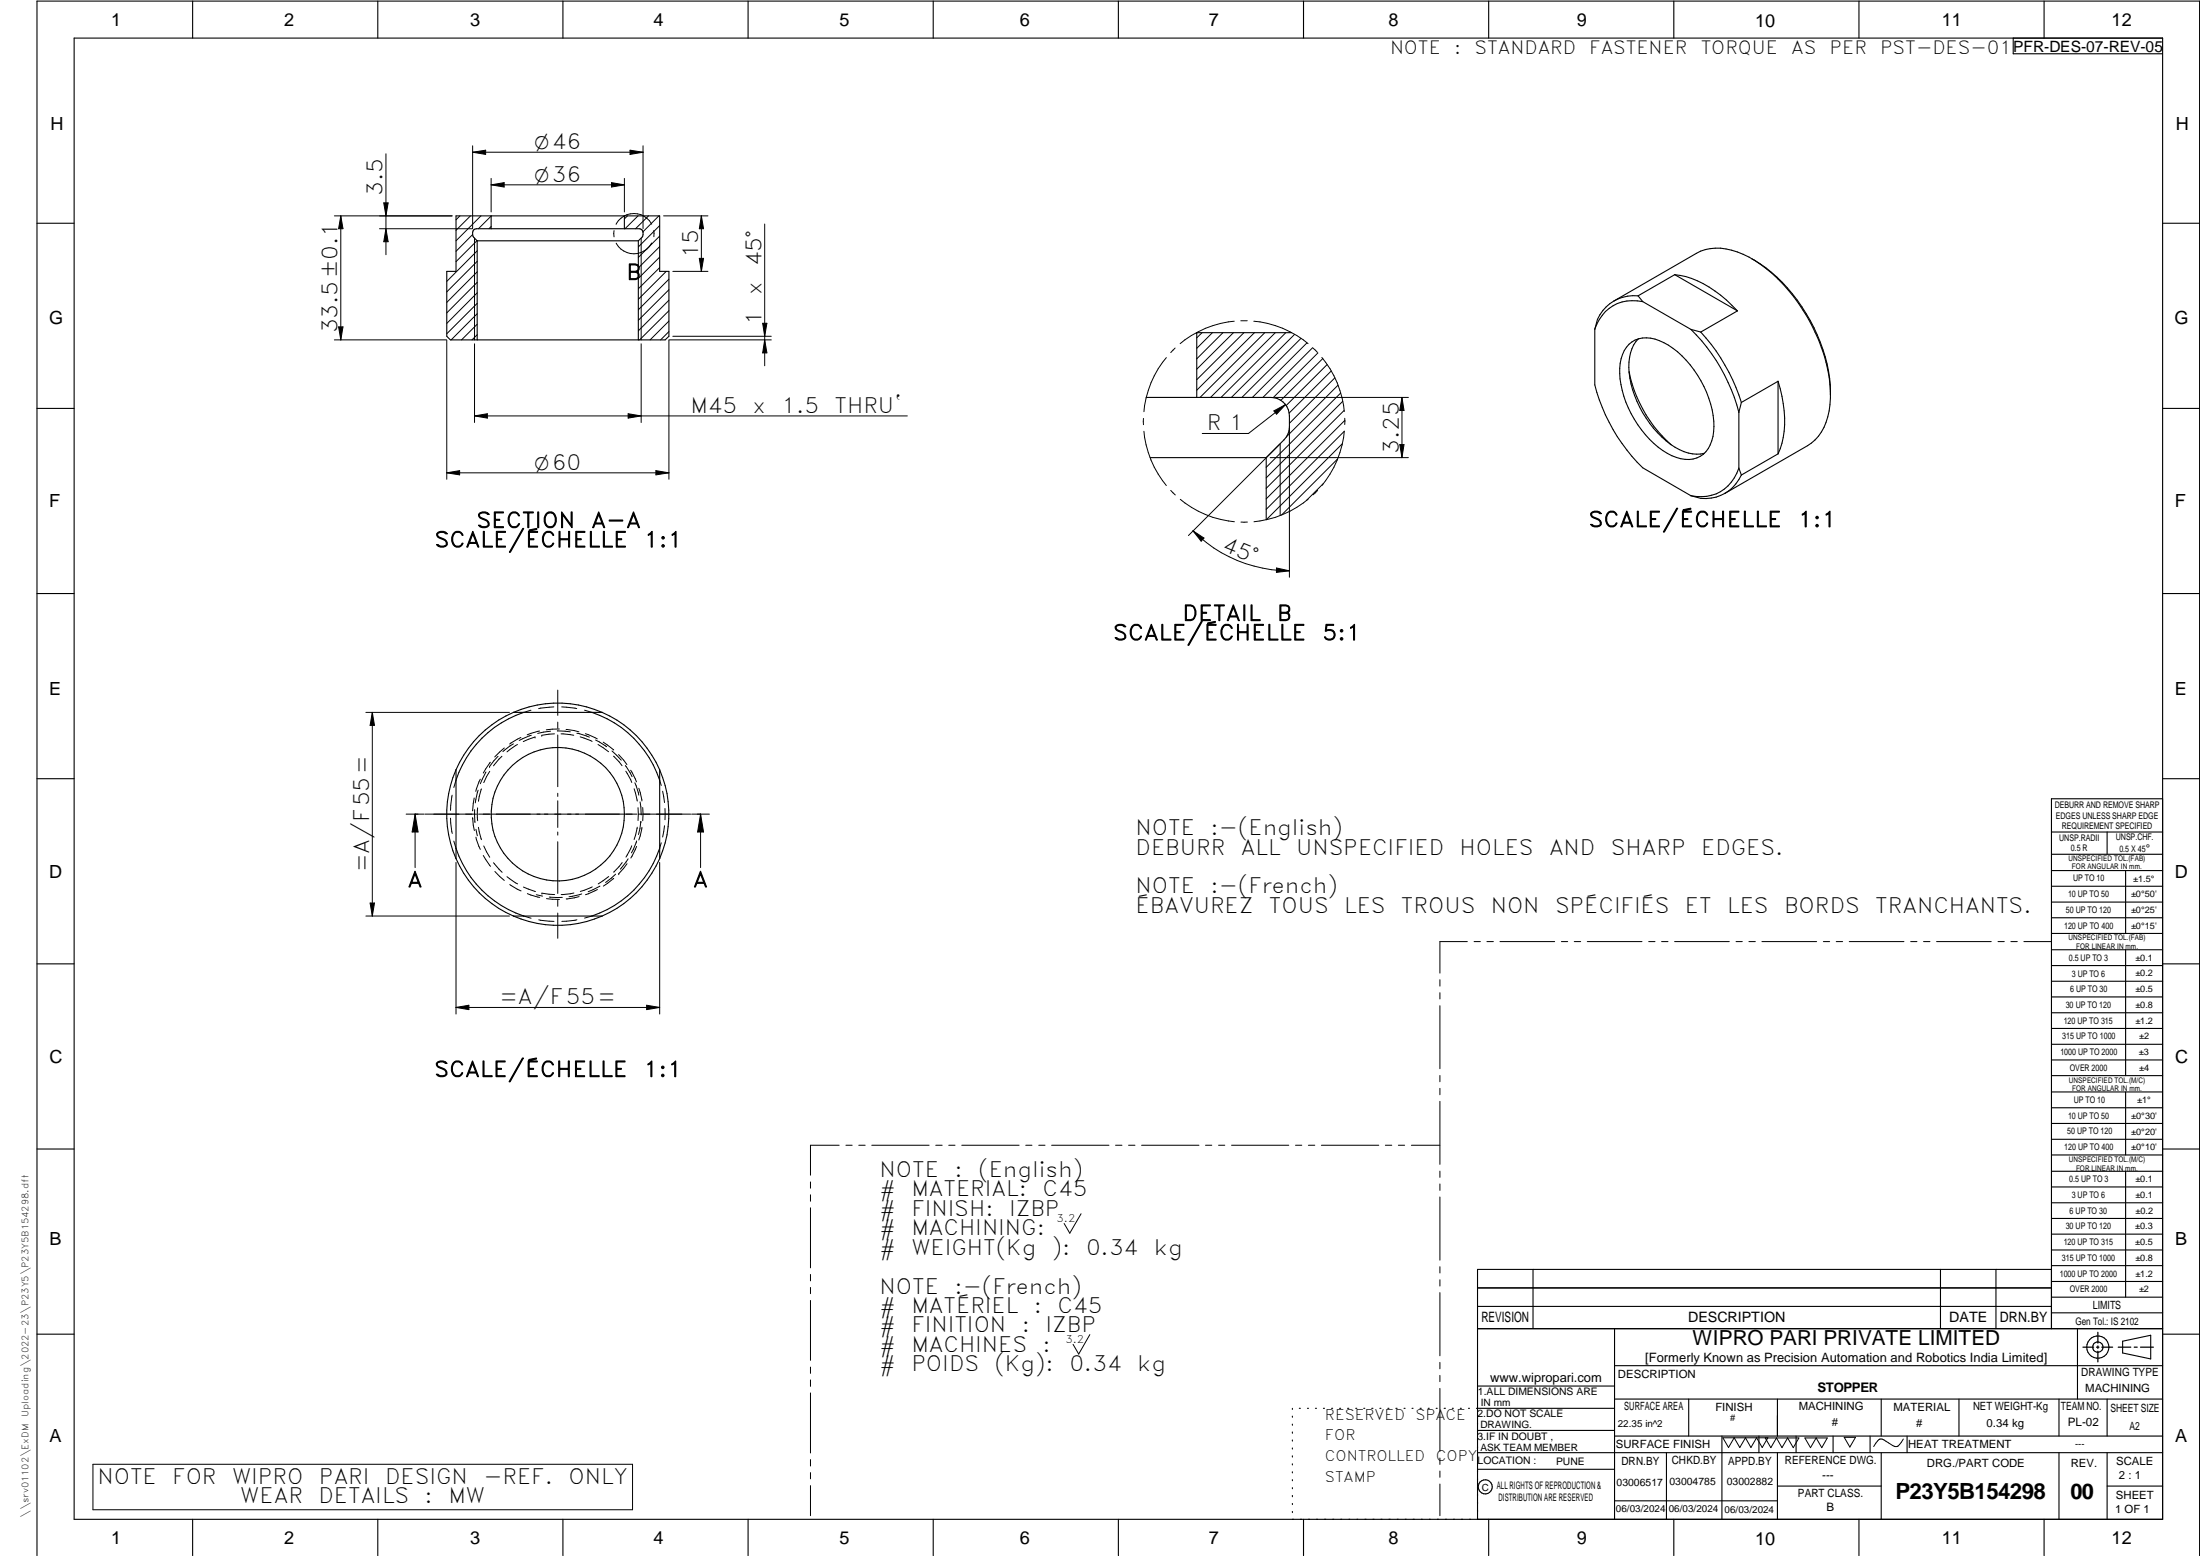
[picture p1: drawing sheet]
<svg xmlns="http://www.w3.org/2000/svg" width="594mm" height="420mm" viewBox="0 0 594 420" stroke-linecap="round" stroke-linejoin="round" font-family="sans-serif">
<g fill="none" stroke="#000" stroke-width=".3">
<path d="M20 10.3h564v400h-564zM52 .3v10M102 .3v10M152 .3v10M202 .3v10M252 .3v10M302 .3v10M352 .3v10M402 .3v10M452 .3v10M502 .3v10M543.6 10.3v4.2h40.4"/>
<path d="M552 .3v10M123.1 58.3h55v15h2.5v17.5l-1 1h-58l-1-1v-17.5h2.5zM132.6 58.3v3.5M168.6 58.3v3.5M10 60.3h10M128.9 65h43.5M128.9 65v26.8M172.4 65l.9-.9a1.44 1.44 0 0 0-.7-2.3h-44a1.37 1.37 0 0 0-.7 2.3l1 .9M172.4 65v26.8M442.3 79.9l1.3 1.5M442.3 79.9a11 11 0 0 0-6.5 1.4M452.2 74.2a26.2 26.2 0 0 1 15.5 8.3l1.5 1.4"/>
<path d="M452.2 74.2l-9.9 5.7M452.2 74.2l17 9.7M473.1 69.9a43.6 43.6 0 0 1 18.4 22.5 37 37 0 0 1 2.8 13.4M584 60.3h10M323.1 89.8h.1M348.8 89.8h-25.6v17.5M430.7 88.9v15a48 48 0 0 0 12.9 22.4l13 7.6M435.8 81.3a10.5 10.5 0 0 0-5.1 7.6M435.8 81.3l22.3-12.9a13.6 13.6 0 0 1 12.6 .3 42.9 42.9 0 0 1 19.4 21 34.7 34.7 0 0 1 3.5 22.9 12.5 12.5 0 0 1-5.5 7.8l-22.3 12.8M439.9 93a7.4 7.4 0 0 1 8.2-1 26.1 26.1 0 0 1 13.3 15.5 16.2 16.2 0 0 1-.1 13.6 6.8 6.8 0 0 1-8.6 2.4 24.9 24.9 0 0 1-13-13.3 19.5 19.5 0 0 1-1.6-14.5l.5-1zM442.4 91.5a11.8 11.8 0 0 0-2.3 10.7 29 29 0 0 0 12.2 18.6 10.4 10.4 0 0 0 7.9 1.6M443.6 81.4a10.7 10.7 0 0 0-12.9 7.5"/>
<path d="M443.6 81.4l13 7.5M456.6 88.9a48.6 48.6 0 0 1 13 22.4M456.6 88.9l2.7 .8M459.3 89.7a51.4 51.4 0 0 1 10.9 19M469.2 83.9l-9.9 5.8M10 110.3h10M309.5 107.3h33.7a5 5 0 0 1 5 5 7.7 7.7 0 0 1-.9 5.7l-5.4 5.6M439.9 100.3a36.1 36.1 0 0 0 11.4 19.8M469.6 111.3v15.1M470.2 108.7l-.6 2.6M480.1 103l-9.9 5.7M480.1 103v19.6"/>
<path d="M480.1 103a29 29 0 0 1 .6 18.2l-.6 1.4M584 110.3h10M310.6 123.6h31.3M341.9 123.6v16.7M465.8 133.2a10.7 10.7 0 0 1-9.2 .7M469.6 126.4a10.7 10.7 0 0 1-13 7.5M469.6 126.4l.6 1.9M470.2 128.3a11.4 11.4 0 0 1-4.4 4.9M480.1 122.6l-9.9 5.7M10 160.3h10M584 160.3h10M138.6 192.4a29.7 29.7 0 0 0-15.5 15.5"/>
<path d="M138.6 192.4a29.8 29.8 0 0 1 24 0M138.6 192.4h24M141.4 192.4a28.9 28.9 0 0 0-18.3 18.3M159.8 192.4a28.9 28.9 0 0 1 18.3 18.3M162.6 192.4a30 30 0 0 1 15.5 15.5M10 210.3h10M123.1 207.9a29.9 29.9 0 0 0 0 24M123.1 207.9v21.2M178.1 207.9a30.3 30.3 0 0 1 0 24M178.1 207.9v24M584 215.7h-30v143.1M584 210.3h10"/>
<path d="M123.1 229.1v2.8M123.1 229.1a28.9 28.9 0 0 0 18.3 18.3M123.1 231.9a29.7 29.7 0 0 0 15.5 15.5M178.1 231.9a30 30 0 0 1-15.5 15.5M178.1 229.1a28.9 28.9 0 0 1-18.3 18.3M554 224.7h30M554 230.7h30M554 235.1h30M554 239.3h30M569 224.7v6M574 235.1v17M138.6 247.4a29.8 29.8 0 0 0 24 0"/>
<path d="M138.6 247.4h24M554 243.6h30M554 247.8h30M554 252.1h30M554 256.5h30M574 256.5v33.9M10 260.3h10M554 260.7h30M554 265h30M554 269.2h30M554 273.5h30M554 277.7h30"/>
<path d="M584 260.3h10M554 282h30M554 286.2h30M554 290.4h30M554 294.9h30M554 299.1h30M574 294.9v17M10 310.3h10M554 303.4h30M554 307.6h30M554 311.9h30M554 316.3h30"/>
<path d="M574 316.3v34M584 310.3h10M554 320.5h30M554 324.8h30M554 329h30M554 333.2h30M554 337.5h30M399 358.8h185M399 352.8h155M399 347.8h155M414 342.8v16M436 358.8v51.5"/>
<path d="M524 342.8v16M539 342.8v16M554 341.8h30M554 346h30M554 350.3h30M554 354.5h30M554 342.8h-155v67.5M561 358.8v19M10 360.3h10M399 374.3h37M436 368.8h148M436 377.8h148"/>
<path d="M456 377.8v10M480 377.8v10M508 377.8v10M529 377.8v10M556 377.8v10M569 377.8v10M573.2 362.2l7.6-1.6v6.3l-7.6-1.6zM584 360.3h10M349 380.3v.3M349 382.4v.3M349 384.6v.3M349 386.7v.3"/>
<path d="M349 388.8v.3M349 391v.3M349 393.1v.3M349 395.3v.3M349 397.4v.3M349 399.5v.3M350.9 380.3h.2M353.1 380.3h.2M355.2 380.3h.3M357.4 380.3h.3M359.6 380.3h.3M361.7 380.3h.3"/>
<path d="M363.9 380.3h.3M366.1 380.3h.3M368.3 380.3h.2M370.4 380.3h.3M372.6 380.3h.3M374.8 380.3h.3M376.9 380.3h.4M379.1 380.3h.3M381.3 380.3h.3M383.4 380.3h.4M385.6 380.3h.3M387.8 380.3h.3"/>
<path d="M390 380.3h.3M392.2 380.3h.3M394.3 380.3h.3M396.5 380.3h.3M398.7 380.3h37.3M399 386.2h37M399 396.7h37M436 387.8h148M450 392.3v18M465 387.8v22.5M475 387.8v4.5M480 392.3v18"/>
<path d="M485 387.8v4.5M495 387.8v4.5M505 387.8v4.5M508 392.3v18M515 387.8v4.5M556 392.3v18M569 392.3v18M584 392.3h-185M52 410.3v9.7M102 410.3v9.7M152 410.3v9.7M202 410.3v9.7"/>
<path d="M252 410.3v9.7M302 410.3v9.7M349 401.7v.3M349 403.8v.4M349 406v.3M349 408.1v.3M352 410.3v9.7M402 410.3v9.7M436 405.3h44M452 410.3v9.7M480 401.3h28M502 410.3v9.7"/>
<path d="M552 410.3v9.7M569 401.3h15M10 420v-419.7h584v419.7"/>
<circle cx="150.6" cy="219.9" r="18"/>
<circle cx="566.5" cy="363.8" r="2.99"/>
<circle cx="566.5" cy="363.7" r="1.41"/>
<circle cx="401.1" cy="401.5" r="1.9"/>
</g>
<path d="M566.5 359.7v3M562.5 363.8h2.9M566.1 363.8h.7M566.5 363.4v.7M566.5 364.9v2.8M567.6 363.8h2.9M572 363.8h3.4M576.3 363.8h.8M578 363.8h3.5" fill="none" stroke="#000" stroke-width=".34"/>
<g fill="none" stroke="#000" stroke-width=".27">
<path d="M127.6 39.4v22.3M173.6 39.4v22.3M90.3 58.3h31.8M92 58.3v33.5M92 58.3l.6 3.5h-1.2zM103.6 54.8h1.2l-.6 3.5zM104.2 41.5v27.3M124.2 58.3l-1.1 1.1M127 58.3l-3.9 3.9M127.6 41.1l3.5-.5v1.1zM127.6 41.1h46M129.9 58.3l-6.8 6.7"/>
<path d="M132.6 58.3l-3.4 3.5M132.6 48.2v9M132.6 49.9l3.5-.6v1.2zM132.6 49.9h36M165.1 49.3l3.5 .6-3.5 .6zM168.6 48.2v9M169.5 58.3l-.9 .8M170.1 40.6l3.5 .5-3.5 .6zM172.3 58.3l-3.5 3.5M175.1 58.3l-3.5 3.5M177.9 58.3l-4.3 4.3M179.2 58.3h12"/>
<path d="M189.4 58.3v15M189.4 58.3l.6 3.5h-1.2zM102.5 61.8h25.1M104.2 61.8l.6 3.5h-1.2zM127.6 63.3l-4.5 4.6M128.1 64.3v27.5M128.8 65l-5.7 5.7M128.9 67.7l-8.3 8.3M128.9 70.6l-8.3 8.2M128.9 73.4l-8.3 8.3M128.9 76.2l-8.3 8.3M128.9 79.1l-8.3 8.2"/>
<path d="M132.6 61.2l-.6 .6M165.8 62.3v1.7M166.4 65.7a5.4 5.4 0 0 0 8.3 1.6M173.1 64.3v27.5M176 65.6l-.7 1M176 60.5a5.4 5.4 0 0 0-9.6 .1M176.6 62.2v1.7M178.1 60.9l-5.7 5.8M178.1 63.8l-5.7 5.7M178.1 66.6l-5.7 5.7M178.1 69.4l-5.7 5.8M178.1 72.3l-5.7 5.7"/>
<path d="M179.9 73.3l-7.5 7.5M180.6 75.4l-8.2 8.3M180.6 78.2l-8.2 8.3M181.7 73.3h9.5M188.8 69.8h1.2l-.6 3.5zM206.5 60.5v38.3M90.3 91.8h30.3M91.4 88.3h1.2l-.6 3.5zM120.6 91.8v37.6M128.1 92.8v21.3M128.9 84.7l-7.1 7.1M128.9 87.5l-4.3 4.3"/>
<path d="M128.9 81.9l-8.3 8.2M128.9 90.4l-1.4 1.4M173.1 92.8v21.3M180.6 86.7l-5.1 5.1M180.6 89.5l-2.2 2.3M180.6 83.9l-7.9 7.9M180.6 81.1l-8.2 8.2M181.7 90.8h26.6M205.9 87.3h1.2l-.6 3.5zM206.5 91.8l.6 3.5h-1.2zM208.3 91.8h-27.7v37.6M315 96.6a26.2 26.2 0 0 0-6.1 14.6"/>
<path d="M317.3 94l-1.2 1.2M324.6 89.8l-1.4 1.4M327.4 89.8l-4.2 4.3M330.2 89.8l-7 7.1M333.1 89.8l-9.9 9.9M333.3 86.7a26.5 26.5 0 0 0-14.6 6.1M335.1 86.6h1.7M335.9 89.8l-12.7 12.7M338.6 86.7a26.5 26.5 0 0 1 14.6 6.1M338.7 89.8l-15.5 15.6M341.5 89.8l-17.4 17.5M344.4 89.8l-17.5 17.5"/>
<path d="M347.2 89.8l-17.5 17.5M349.6 90.3l-17.1 17M351.3 91.4l-15.9 15.9M352.9 92.6l-14.7 14.7M354.5 93.9l-13.5 13.4M354.5 94l1.3 1.2M355.9 95.3l-12.1 12.1M356.9 96.5a26.5 26.5 0 0 1 6.1 14.6M357.2 96.8l-11.3 11.3M358.4 98.4l-11.1 11.1M128.1 112.3l3.5-.6v1.2zM128.1 112.3h116.9"/>
<path d="M169.6 111.7l3.5 .6-3.5 .6zM308.8 113v1.7M308.9 116.5a26.8 26.8 0 0 0 6.1 14.6M344 111l3.1-1.7-2.4 2.5zM344.2 107.3h36.1M345.7 119.8v19.4M347.1 109.3l-10 7.8h-12.5M348.2 115.5v40.4M359.5 100.2l-11.4 11.3M360.5 102l-12.3 12.3M361.3 104l-13.9 13.9M362 106.1l-20.1 20.1"/>
<path d="M362.5 119.8l-20.5 20.5M362.6 108.4l-20.7 20.6M363 110.8l-21.1 21.1M363 116.5l-21.1 21M363 116.4a26.8 26.8 0 0 1-6 14.7M363.1 112.9v1.7M363.2 113.5l-21.3 21.2M378.6 107.3l.5 3.5h-1.1zM378.6 107.3v16.3M120.6 127.7h60M120.6 127.7l3.5-.6v1.1zM177.1 127.1l3.5 .6-3.5 .5z"/>
<path d="M316.1 132.4l1.3 1.2M318.7 134.8a27 27 0 0 0 14.6 6.1M343 123.6h37.3M345.5 120.1l-24.6 24.5M353.2 134.8a27 27 0 0 1-14.6 6.1M355.8 132.4l-1.2 1.2M357.3 130.6l-4.5 4.5M361.2 123.9l-15.1 15.2M378 120.1h1.1l-.5 3.5zM322.1 143.3l3 2-.7 .8zM322.1 143.3a36.6 36.6 0 0 0 26.1 10.8M335.1 141h1.7"/>
<path d="M344.7 153.4l3.5 .7-3.5 .5zM98.8 192.4h38.8M100.5 192.4v55M100.5 192.4l.6 3.5h-1.2zM140.7 199.1l-3.1 1.8M143.4 191.8l-2 .6M143.5 198.5l-3.3 1.4M144.5 199l-3.2 1.2M144.5 199h.1M145.7 197.4l-3.3 1M146.3 198.5h.1M148.7 197.4l-3.5 .6"/>
<path d="M149.6 190.9l-4.1 .4M149.7 198.2l-3.4 .3M150.5 197.4l3.5 .2M150.6 186.4v6.8M150.6 195v1.7M150.6 198.5v13.9M151 196.8l-3.5 .3M151.5 198.2l3.4 .3M151.7 190.9l4 .4M152.9 197l3.4 .6M155.8 198l3.4 1.1M156.7 199l3.2 1.2"/>
<path d="M157.9 191.8l1.9 .6M158.1 198.1l3.2 1.4M160.8 199.8l3 1.8M109.7 219.8h4.8M112.1 219.8v14.5M112.1 219.8l.8 4.9h-1.6zM114.7 219.8h14M122.1 214.7l-.4 4.1M123.1 210.7l-.6 1.9M128.1 215.5l-.5 3.4M128.2 218.6l.1 3.5M129 218.1v3.5"/>
<path d="M129.1 213.4l-.8 3.4M129.2 219.8h42.8M129.7 210.4l-1.2 3.3M130 213l-.8 3.4M131.2 208.4l-1.5 3.2M132.2 207h.1M132.2 208.3l-1.6 3M132.4 205.8l-1.9 2.9M134.5 204.2l-2.3 2.8M135.5 204.2l-2.2 2.6M136.2 202l-2.6 2.4M138.6 200.9l-2.8 2"/>
<path d="M139.7 201l-2.8 2M150.6 214.2v.9M150.6 216.2v7.2M161.5 201l2.8 2M162.9 200.4l2.8 2.1M165.3 202.8l2.5 2.5M165.7 204.2l2.3 2.6M167 203.8l2.3 2.7M168.9 206.7l1.8 3M169 208.2l1.6 3.1M170.3 208l1.6 3.1M171.2 213l.9 3.3"/>
<path d="M171.4 211.4l1.1 3.3M172.3 218.1v3.5M172.5 212.9l.8 3.4M172.5 219.8h14M172.8 216.5l.3 3.5M173.6 218.1v3.5M178.1 210.7l.5 1.4M178.9 213.7l.5 3M179.6 218.3v3.1M186.8 219.8h4.8M189.2 219.8l.8 4.9h-1.6zM189.2 219.8v14.5"/>
<path d="M121.7 220.9l.4 4.1M122.5 227.1l.6 2M123.1 232.9v40.9M127.6 220.9h.1M127.6 220.9l.5 3.4M128.5 223.9l.4 1.8M128.5 226.1l1.2 3.3M129.2 223.4l.8 3.3M130.5 231l2 2.9M130.6 228.4l1.6 3.1M133.3 233l2.3 2.5M133.6 235.3l2.6 2.4"/>
<path d="M136.9 236.7l2.9 2M137.7 238.8l3 1.8M141.3 239.5l3.3 1.2M150.6 224.7v.8M150.6 227.3v14M159.9 239.5l-3.2 1.2M162 239.3l-3.2 1.5M164.4 236.7l-2.9 2M165.7 237.2l-2.8 2.1M166.2 236.1l-2.7 2.2M167.1 235.9h.1M168 232.9l-2.3 2.6"/>
<path d="M169.3 233.2l-2.2 2.7M169.6 231.9l-2.1 2.8M170.6 228.4l-1.6 3M171.9 227.1l-1.4 3.2M171.9 228.6l-1.6 3.1M172.1 223.4l-.9 3.3M173.1 221.8l-.7 3.5M173.1 221.8h.1M173.3 223.4l-.8 3.4M178.1 232.9v40.9M178.6 227.6l-.5 1.5M179.4 223l-.5 3"/>
<path d="M98.8 247.4h38.8M99.9 243.8h1.2l-.6 3.6zM141.4 247.4l2 .5M142.4 241.3l3.3 1M144.8 241.6l1.7 .4M145.5 248.4l4.1 .4M146.3 241.2l3.5 .4M146.3 241.2h.1M147.6 242.7l3.5 .2M148.3 242.2l3.5 .1M150.6 243v1.7M150.6 246.5v6.9"/>
<path d="M155 241.1l-3.5 .5M155.8 248.4l-4.1 .4M156.4 242.1l-3.5 .6M157.1 241.4l-3.4 .7M159.8 247.4l-1.9 .5M161.3 240.2l-3.2 1.4M396.2 254.3h-7.4v8.5M398.1 254.3h1.6M401.5 254.3h1.8M405 254.3h14.8M421.6 254.3h1.7M425.1 254.3h1.7"/>
<path d="M428.6 254.3h14.8M445.2 254.3h1.7M448.7 254.3h1.7M452.2 254.3h14.8M468.8 254.3h1.7M472.3 254.3h1.7M475.8 254.3h14.8M492.4 254.3h1.7M495.8 254.3h1.8M499.4 254.3h14.7M516 254.3h1.6M519.4 254.3h1.8"/>
<path d="M522.9 254.3h14.8M539.5 254.3h1.7M543 254.3h1.7M546.5 254.3h7.4M123.1 272l3.5-.6v1.2zM123.1 272h55M174.6 271.4l3.5 .6-3.5 .6zM388.8 264.5v1.8M388.8 268.1v1.6M388.8 271.6v17M388.8 290.4v1.7M388.8 293.9v1.7"/>
<path d="M388.8 297.4v17M218.9 319.2v1.6M226.6 309.2h-7.7v8.1M228.4 309.2h1.7M231.9 309.2h1.7M235.4 309.2h15.5M252.7 309.2h1.7M256.2 309.2h1.7M259.7 309.2h15.5M277 309.2h1.7M280.5 309.2h1.7M284 309.2h15.5"/>
<path d="M301.2 309.2h1.8M304.8 309.2h1.7M308.3 309.2h15.5M325.5 309.2h1.7M329.1 309.2h1.6M332.6 309.2h15.4M349.8 309.2h1.7M353.3 309.2h1.7M356.8 309.2h15.5M374.1 309.2h1.7M377.6 309.2h1.7M381.1 309.2h7.7"/>
<path d="M388.8 316.2v1.7M388.8 319.7v1.7M218.9 322.6v1.8M218.9 326.1v16.2M291.9 327.7l-3 5.3-1.5-2.6M388.8 323.2v17.1M218.9 344.1v1.8M218.9 347.6v1.7M218.9 351.2v16.1M388.8 342.1v1.6M388.8 345.6v1.7M388.8 349v17.1"/>
<path d="M218.9 369.1v1.7M218.9 372.6v1.8M218.9 376.1v16.2M294.3 360.4l-3 5.2-1.5-2.6M388.8 367.9v1.7M388.8 371.4v1.7M388.8 374.9v17M25.1 395.4h145.7v12.3h-145.7zM218.9 394.1v1.8M218.9 397.6v1.7M388.8 393.7v1.7M388.8 397.2v1.7"/>
<path d="M465.2 388.2h12.2l-1.5 2.7-1.6-2.7-1.5 2.7-1.5-2.7-1.5 2.7-1.5-2.7-1.5 2.7zM476.7 388.3h9.1l-1.6 2.6-1.5-2.6-1.5 2.6-1.5-2.6-1.5 2.6zM487.4 388.3h6l-1.5 2.6-1.5-2.6-1.5 2.6zM498 388.1h3.1l-1.6 2.6zM514 388.6l-1.1 1.5a1.2 1.2 0 0 1-1.8 .3l-1.8-1.2a1.55 1.55 0 0 0-1.6-.6 1.55 1.55 0 0 0-1.2 1.1l-.5 .9M218.9 401.2v8.1M388.8 400.7v8.6"/>
</g>
<g fill="#000">
<path d="M103.6 54.8h1.2l-.6 3.5zM127.6 41.1l3.5-.5v1.1zM132.6 49.9l3.5-.6v1.2zM165.1 49.3l3.5 .6-3.5 .6zM170.1 40.6l3.5 .5-3.5 .6zM92 58.3l.6 3.5h-1.2zM104.2 61.8l.6 3.5h-1.2zM189.4 58.3l.6 3.5h-1.2zM188.8 69.8h1.2l-.6 3.5zM91.4 88.3h1.2l-.6 3.5zM206.5 91.8l.6 3.5h-1.2zM205.9 87.3h1.2l-.6 3.5z"/>
<path d="M128.1 112.3l3.5-.6v1.2zM169.6 111.7l3.5 .6-3.5 .6zM344 111l3.1-1.7-2.4 2.5zM378.6 107.3l.5 3.5h-1.1zM120.6 127.7l3.5-.6v1.1zM177.1 127.1l3.5 .6-3.5 .5zM378 120.1h1.1l-.5 3.5zM322.1 143.3l3 2-.7 .8zM344.7 153.4l3.5 .7-3.5 .5zM100.5 192.4l.6 3.5h-1.2zM112.1 219.8l.8 4.9h-1.6zM189.2 219.8l.8 4.9h-1.6z"/>
<path d="M99.9 243.8h1.2l-.6 3.6zM123.1 272l3.5-.6v1.2zM174.6 271.4l3.5 .6-3.5 .6z"/>
</g>
<text font-size="6" x="511.8" y="404.8">P23Y5B154298</text>
<text font-size="5.9" x="559.1" y="404.7">00</text>
<g font-size="5.7">
<text x="103.3" y="52.9" transform="rotate(-90 103.3 52.9)">3.5</text>
<text x="188.5" y="69.7" transform="rotate(-90 188.5 69.7)">15</text>
<text x="205.6" y="71.9" transform="rotate(-90 205.6 71.9)">45°</text>
<text x="169.2" y="75.5">B</text>
<text x="205.6" y="79.7" transform="rotate(-90 205.6 79.7)">x</text>
<text x="205.6" y="87.8" transform="rotate(-90 205.6 87.8)">1</text>
<text x="91.1" y="90" transform="rotate(-90 91.1 90)">33.5±0.1</text>
<text x="186.4" y="111.5">M45</text>
<text x="203.2" y="111.5">x</text>
<text x="211" y="111.5">1.5</text>
<text x="225.4" y="111.5">THRU`</text>
<text x="325.9" y="116.2">R 1</text>
<text x="377.7" y="122.5" transform="rotate(-90 377.7 122.5)">3.25</text>
<text x="128.6" y="142.5">SECTION</text>
<text x="159.7" y="142.5">A-A</text>
<text x="429" y="142.3">SCALE/ÉCHELLE</text>
<text x="485.5" y="142.3">1:1</text>
<text x="117.3" y="147.7">SCALE/ÉCHELLE</text>
<text x="173.9" y="147.7">1:1</text>
<text x="329.7" y="148.6" transform="rotate(22 329.7 148.6)">45°</text>
<text x="319.3" y="167.6">DETAIL</text>
<text x="344.8" y="167.6">B</text>
<text x="300.6" y="172.8">SCALE/ÉCHELLE</text>
<text x="357.1" y="172.8">5:1</text>
<text x="306.7" y="225.5">NOTE</text>
<text x="326.8" y="225.5">:-(English)</text>
<text x="306.7" y="230.8">DEBURR</text>
<text x="335.1" y="230.8">ALL</text>
<text x="350" y="230.8">UNSPECIFIED</text>
<text x="394.1" y="230.8">HOLES</text>
<text x="418.3" y="230.8">AND</text>
<text x="435" y="230.8">SHARP</text>
<text x="459.4" y="230.8">EDGES.</text>
<text x="99.6" y="235.6" transform="rotate(-90 99.6 235.6)">=A/F55=</text>
<text x="110.1" y="239.5">A</text>
<text x="187.1" y="239.5">A</text>
<text x="306.7" y="241.3">NOTE</text>
<text x="326.8" y="241.3">:-(French)</text>
<text x="306.7" y="246.5">ÉBAVUREZ</text>
<text x="342.7" y="246.5">TOUS</text>
<text x="363" y="246.5">LES</text>
<text x="378.3" y="246.5">TROUS</text>
<text x="402.6" y="246.5">NON</text>
<text x="419.9" y="246.5">SPÉCIFIÉS</text>
<text x="455" y="246.5">ET</text>
<text x="466.4" y="246.5">LES</text>
<text x="481.8" y="246.5">BORDS</text>
<text x="506.4" y="246.5">TRANCHANTS.</text>
<text x="134.9" y="271.2">=A/F55=</text>
<text x="117.3" y="290.7">SCALE/ÉCHELLE</text>
<text x="173.8" y="290.7">1:1</text>
<text x="237.5" y="317.8">NOTE</text>
<text x="257.7" y="317.8">:</text>
<text x="264.1" y="317.8">(English)</text>
<text x="237.5" y="323">#</text>
<text x="246.1" y="323">MATERIAL:</text>
<text x="281.5" y="323">C45</text>
<text x="237.5" y="328.3">#</text>
<text x="246.1" y="328.3">FINISH:</text>
<text x="272.5" y="328.3">IZBP</text>
<text x="237.5" y="333.5">#</text>
<text x="246.1" y="333.5">MACHINING:</text>
<text x="237.5" y="338.8">#</text>
<text x="246.1" y="338.8">WEIGHT(Kg</text>
<text x="284" y="338.8">):</text>
<text x="293.3" y="338.8">0.34</text>
<text x="311.6" y="338.8">kg</text>
<text x="237.5" y="349.3">NOTE</text>
<text x="257.7" y="349.3">:-(French)</text>
<text x="237.5" y="354.5">#</text>
<text x="237.5" y="359.8">#</text>
<text x="246.1" y="354.5">MATÉRIEL</text>
<text x="246.1" y="359.8">FINITION</text>
<text x="275.9" y="359.8">:</text>
<text x="279.2" y="354.5">:</text>
<text x="282.3" y="359.8">IZBP</text>
<text x="285.6" y="354.5">C45</text>
<text x="237.5" y="365">#</text>
<text x="246.1" y="365">MACHINES</text>
<text x="281.5" y="365">:</text>
<text x="237.5" y="370.3">#</text>
<text x="246.1" y="370.3">POIDS</text>
<text x="268.5" y="370.3">(Kg):</text>
<text x="288.8" y="370.3">0.34</text>
<text x="307.1" y="370.3">kg</text>
<text x="26.3" y="400.6">NOTE</text>
<text x="46.5" y="400.6">FOR</text>
<text x="62.7" y="400.6">WIPRO</text>
<text x="86.1" y="400.6">PARI</text>
<text x="104" y="400.6">DESIGN</text>
<text x="130.5" y="400.6">-REF.</text>
<text x="153.5" y="400.6">ONLY</text>
<text x="64.9" y="405.9">WEAR</text>
<text x="86" y="405.9">DETAILS</text>
<text x="114.7" y="405.9">:</text>
<text x="121.1" y="405.9">MW</text>
</g>
<text font-size="5.6" x="457" y="363.2">WIPRO PARI PRIVATE LIMITED</text>
<g font-size="5.4">
<text x="144.3" y="40.3">O46</text>
<text x="144.3" y="49">O36</text>
<text x="144.3" y="126.8">O60</text>
</g>
<g font-size="4.9">
<text x="30" y="6.9">1</text>
<text x="76.7" y="6.9">2</text>
<text x="127" y="6.9">3</text>
<text x="176.5" y="6.9">4</text>
<text x="226.7" y="6.9">5</text>
<text x="275.4" y="6.9">6</text>
<text x="326.4" y="6.9">7</text>
<text x="375" y="6.9">8</text>
<text x="425.8" y="6.9">9</text>
<text x="473.9" y="7.3">10</text>
<text x="524.3" y="6.9">11</text>
<text x="570.2" y="6.9">12</text>
<text x="375.4" y="14.5">NOTE</text>
<text x="392.7" y="14.5">:</text>
<text x="398.2" y="14.5">STANDARD</text>
<text x="429.2" y="14.5">FASTENER</text>
<text x="459.2" y="14.5">TORQUE</text>
<text x="483.7" y="14.5">AS</text>
<text x="494.1" y="14.5">PER</text>
<text x="507.7" y="14.5">PST-DES-01</text>
<text x="13.6" y="35.1">H</text>
<text x="587.6" y="35.1">H</text>
<text x="13.2" y="87.5">G</text>
<text x="587.2" y="87.5">G</text>
<text x="13.2" y="137">F</text>
<text x="587.2" y="137">F</text>
<text x="13.2" y="187.6">E</text>
<text x="587.2" y="187.6">E</text>
<text x="13.2" y="237">D</text>
<text x="587.2" y="237">D</text>
<text x="13.4" y="287.1">C</text>
<text x="587.4" y="287.1">C</text>
<text x="13.4" y="336.2">B</text>
<text x="587.4" y="336.2">B</text>
<text x="13.4" y="389.3">A</text>
<text x="587.4" y="389.3">A</text>
<text x="30" y="416.9">1</text>
<text x="76.7" y="416.9">2</text>
<text x="127" y="416.9">3</text>
<text x="176.5" y="416.9">4</text>
<text x="226.7" y="416.9">5</text>
<text x="275.4" y="416.9">6</text>
<text x="326.4" y="416.9">7</text>
<text x="375" y="416.9">8</text>
<text x="425.8" y="416.9">9</text>
<text x="473.9" y="417.3">10</text>
<text x="524.3" y="416.9">11</text>
<text x="570.2" y="416.9">12</text>
</g>
<text font-size="4.2" x="543.6" y="14">PFR-DES-07-REV-05</text>
<g font-size="3.9">
<text x="400" y="357.1">REVISION</text>
<text x="455.9" y="357.1">DESCRIPTION</text>
<text x="526.4" y="357.1">DATE</text>
<text x="540" y="357.1">DRN.BY</text>
<text x="357.8" y="383.3">RESERVED</text>
<text x="382.3" y="383.3">SPACE</text>
<text x="357.8" y="388.9">FOR</text>
<text x="357.8" y="394.5">CONTROLLED</text>
<text x="387.8" y="394.5">COPY</text>
<text x="357.8" y="400">STAMP</text>
</g>
<text font-size="3.6" x="490.8" y="375.8">STOPPER</text>
<g font-size="3.5">
<text x="444.3" y="367.7">[Formerly Known as Precision Automation and Robotics India Limited]</text>
<text x="402.4" y="373.3">www.wipropari.com</text>
</g>
<g font-size="3.1">
<text x="565.1" y="353.5">LIMITS</text>
<text x="562" y="371.7">DRAWING TYPE</text>
<text x="436.9" y="372.1">DESCRIPTION</text>
<text x="563.1" y="375.9">MACHINING</text>
<text x="438.6" y="380.8">SURFACE AREA</text>
<text x="463.2" y="380.9">FINISH</text>
<text x="485.7" y="380.8">MACHINING</text>
<text x="511.3" y="380.9">MATERIAL</text>
<text x="532.8" y="380.7">NET WEIGHT-Kg</text>
<text x="556.5" y="380.7">TEAM NO.</text>
<text x="569.9" y="381.2">SHEET SIZE</text>
<text x="494.6" y="385.1">#</text>
<text x="517.4" y="385.3">#</text>
<text x="536.4" y="385.3">0.34 kg</text>
<text x="558.4" y="385.1">PL-02</text>
<text x="575" y="386.1">A2</text>
<text x="436.3" y="391">SURFACE FINISH</text>
<text x="437.8" y="395.5">DRN.BY</text>
<text x="451.4" y="395.4">CHKD.BY</text>
<text x="466.6" y="395.5">APPD.BY</text>
<text x="482" y="395.4">REFERENCE DWG.</text>
<text x="515.3" y="391.1">HEAT TREATMENT</text>
<text x="571.4" y="395.6">SCALE</text>
<text x="492.1" y="399.4">---</text>
<text x="520.4" y="396.2">DRG./PART CODE</text>
<text x="559.2" y="396.1">REV.</text>
<text x="572.2" y="399.5">2 : 1</text>
<text x="485.5" y="404.3">PART CLASS.</text>
<text x="493.2" y="407.9">B</text>
<text x="571.4" y="404.7">SHEET</text>
<text x="571.2" y="408.4">1 OF 1</text>
</g>
<text font-size="3" x="579.5" y="230.1">°</text>
<g font-size="2.8">
<text x="285.3" y="329.9">3.2</text>
<text x="560.4" y="357.7">Gen Tol.: IS 2102</text>
<text x="287.7" y="362.6">3.2</text>
<text x="399.1" y="376.6">1.ALL DIMENSIONS ARE</text>
<text x="399" y="382.7">2.DO NOT SCALE</text>
<text x="399" y="388.7">3.IF IN DOUBT ,</text>
<text x="399" y="395.4">LOCATION :</text>
<text x="420.2" y="395.6">PUNE</text>
<text x="404.2" y="402">ALL RIGHTS OF REPRODUCTION &amp;</text>
<text x="436.5" y="401.2">03006517</text>
<text x="450.8" y="400.9">03004785</text>
<text x="466.3" y="401">03002882</text>
<text x="404.7" y="405.4">DISTRIBUTION ARE RESERVED</text>
</g>
<g font-size="2.7">
<text x="399.9" y="379.7">IN mm</text>
<text x="399.7" y="385.7">DRAWING.</text>
<text x="436.9" y="385.4">22.35 in^2</text>
<text x="399.7" y="391.8">ASK TEAM MEMBER</text>
<text x="400.1" y="402.5">C</text>
<text x="436.4" y="408.3">06/03/2024</text>
<text x="450.6" y="408.4">06/03/2024</text>
<text x="465.7" y="408.5">06/03/2024</text>
</g>
<g font-size="2.5">
<text x="554.9" y="218.3">DEBURR AND REMOVE SHARP</text>
<text x="555.2" y="221">EDGES UNLESS SHARP EDGE</text>
<text x="556.1" y="227.1">UNSP.RADII</text>
<text x="556.8" y="223.8">REQUIREMENT SPECIFIED</text>
<text x="571.4" y="226.9">UNSP.CHF.</text>
<text x="559.2" y="229.9">0.5 R</text>
<text x="572.3" y="230.1">0.5 X 45</text>
<text x="559.8" y="238">UP TO 10</text>
<text x="576.1" y="238.1">±1.5°</text>
<text x="558.5" y="242.2">10 UP TO 50</text>
<text x="575.5" y="242.3">±0°50'</text>
<text x="557.4" y="250.7">120 UP TO 400</text>
<text x="557.9" y="246.5">50 UP TO 120</text>
<text x="575.5" y="250.7">±0°15'</text>
<text x="575.5" y="246.5">±0°25'</text>
<text x="558.7" y="259.4">0.5 UP TO 3</text>
<text x="559.5" y="263.7">3 UP TO 6</text>
<text x="576.6" y="263.6">±0.2</text>
<text x="576.6" y="259.4">±0.1</text>
<text x="559" y="267.9">6 UP TO 30</text>
<text x="576.6" y="267.9">±0.5</text>
<text x="557.8" y="272.2">30 UP TO 120</text>
<text x="576.6" y="272.2">±0.8</text>
<text x="556.9" y="280.7">315 UP TO 1000</text>
<text x="557.3" y="276.4">120 UP TO 315</text>
<text x="576.6" y="276.4">±1.2</text>
<text x="577.7" y="280.7">±2</text>
<text x="556.4" y="284.9">1000 UP TO 2000</text>
<text x="577.6" y="284.9">±3</text>
<text x="558.9" y="289.2">OVER 2000</text>
<text x="577.7" y="289.3">±4</text>
<text x="560" y="297.9">UP TO 10</text>
<text x="577.1" y="297.9">±1°</text>
<text x="558.5" y="302.1">10 UP TO 50</text>
<text x="575.5" y="302.1">±0°30'</text>
<text x="557.4" y="310.6">120 UP TO 400</text>
<text x="558.2" y="306.3">50 UP TO 120</text>
<text x="575.5" y="310.6">±0°10'</text>
<text x="575.5" y="306.4">±0°20'</text>
<text x="558.8" y="319.2">0.5 UP TO 3</text>
<text x="559.4" y="323.4">3 UP TO 6</text>
<text x="576.6" y="319.2">±0.1</text>
<text x="576.6" y="323.5">±0.1</text>
<text x="558.9" y="327.7">6 UP TO 30</text>
<text x="576.7" y="327.7">±0.2</text>
<text x="557.8" y="332">30 UP TO 120</text>
<text x="576.6" y="332">±0.3</text>
<text x="556.8" y="340.5">315 UP TO 1000</text>
<text x="557.3" y="336.3">120 UP TO 315</text>
<text x="576.6" y="336.3">±0.5</text>
<text x="576.6" y="340.5">±0.8</text>
<text x="556.2" y="344.7">1000 UP TO 2000</text>
<text x="576.6" y="344.7">±1.2</text>
<text x="558.9" y="349">OVER 2000</text>
<text x="577.6" y="349">±2</text>
<text x="467.2" y="383.8">#</text>
<text x="560.4" y="390.7">---</text>
</g>
<g font-size="2.4">
<text x="7.7" y="382.7" transform="rotate(-90 7.7 382.7)">Uploading\2022-23\P23Y5\P23Y5B154298.dft</text>
<text x="7.7" y="409.8" transform="rotate(-90 7.7 409.8)">\\srv01102\ExDM</text>
</g>
<g font-size="2.1">
<text x="558.5" y="232.4">UNSPECIFIED TOL.(FAB)</text>
<text x="559.5" y="234.7">FOR ANGULAR IN mm.</text>
<text x="558.6" y="253.9">UNSPECIFIED TOL.(FAB)</text>
<text x="560.7" y="256.3">FOR LINEAR IN mm.</text>
<text x="558.7" y="292.3">UNSPECIFIED TOL.(M/C)</text>
<text x="559.6" y="294.7">FOR ANGULAR IN mm.</text>
<text x="558.7" y="313.7">UNSPECIFIED TOL.(M/C)</text>
<text x="560.6" y="316.1">FOR LINEAR IN mm.</text>
</g>
</svg>
